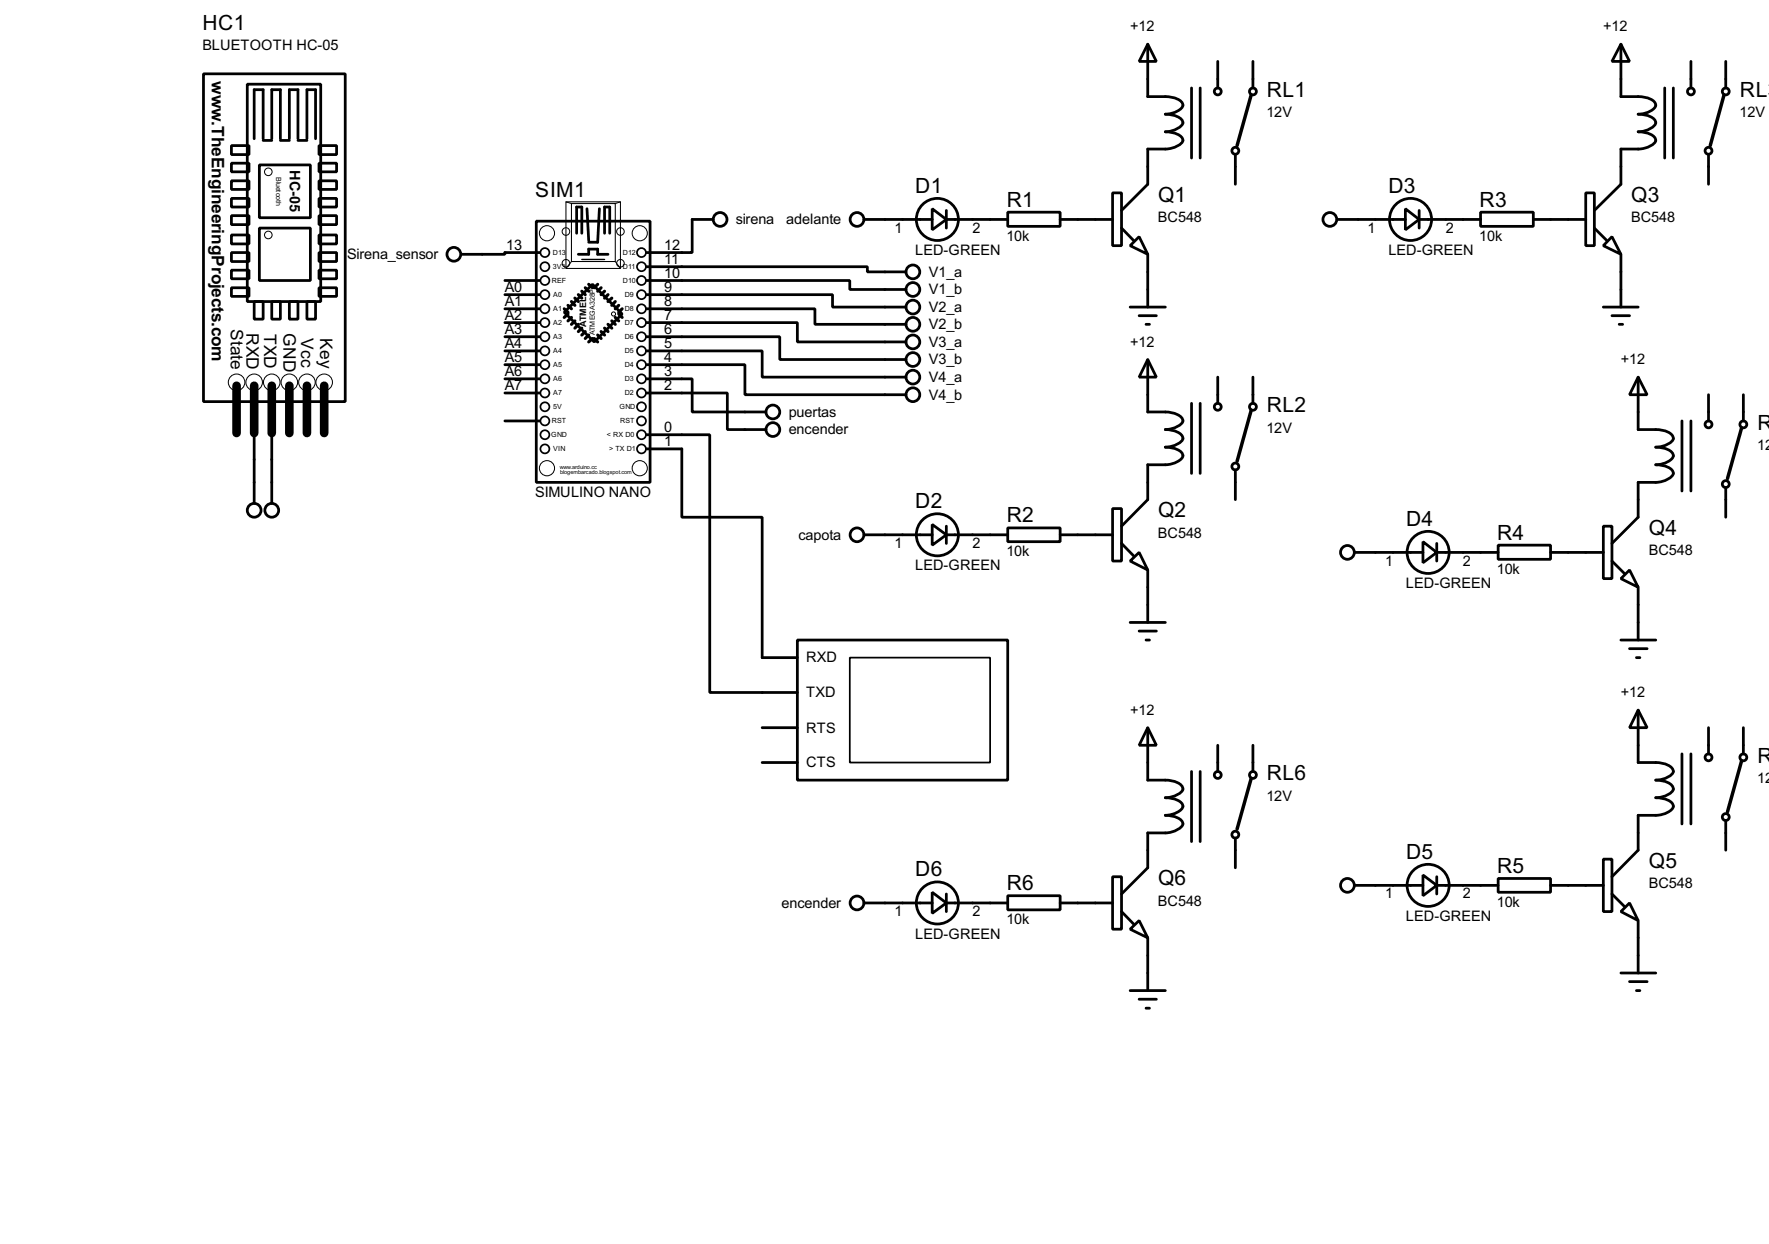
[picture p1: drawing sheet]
<svg xmlns="http://www.w3.org/2000/svg" width="256mm" height="180mm" viewBox="0 0 256 180" stroke-linecap="round" stroke-linejoin="round" font-family="sans-serif">
<g fill="none" stroke="#000" stroke-width=".4">
<path d="M29.5 10.7h20.6v47.5h-20.6zM35.9 12.2h10.6v31.5h-10.6zM166.4 6.4l1.3 2.5h-2.5zM166.4 6.4v7.6a8.7 8.7 0 0 1 4.3 .3 .88 .88 0 0 1 .7 1.2 3.2 3.2 0 0 1-2.4 1.1 3.3 3.3 0 0 1 2.4 .8l.1 .4a2.76 2.76 0 0 1-2.5 1.3 3.3 3.3 0 0 1 2.4 .9l.1 .4a2.75 2.75 0 0 1-2.5 1.2h-2.6v5.1l-3.8 3.8M172.8 12.8v10.1M174 12.8v10.1M176.6 8.9v3.9M181.7 8.9v3.9M235 6.4l1.3 2.5h-2.6zM235 6.4v7.6a8.6 8.6 0 0 1 4.3 .3 .88 .88 0 0 1 .7 1.2 3.1 3.1 0 0 1-2.5 1.1 3.2 3.2 0 0 1 2.5 .8 .89 .89 0 0 1-.7 1.2l-1.2 .4-.6 .1a3.2 3.2 0 0 1 2.5 .9 .86 .86 0 0 1-.7 1.2l-1.2 .3-3.1 .1v5.1l-3.8 3.8M241.4 12.8v10.1M242.6 12.8v10.1"/>
<path d="M245.2 8.9v3.9M250.2 8.9v3.9M33.6 21.1h2.5v1.3h-2.5zM33.6 23.7h2.5v1.2h-2.5zM33.6 26.2h2.5v1.3h-2.5zM33.6 28.8h2.5v1.2h-2.5zM33.6 31.3h2.5v1.3h-2.5zM33.6 34.1h2.5v1.3h-2.5zM33.6 36.6h2.5v1.3h-2.5zM33.6 39.2h2.5v1.2h-2.5zM36.9 20.1v-7.1h1.3v7.1M37.6 23.9h7.4v7.7h-7.4z"/>
<path d="M37.6 33.1h7.4v7.6h-7.4zM38.2 20.4h1.2M39.4 20.1v-7.1h1.3v7.1M40.7 20.4h1.3M42 20.1v-7.1h1.2v7.1M43.2 20.4h1.3M44.5 20.1v-7.1h1.3v7.1M46.3 21.1h2.5v1.3h-2.5zM46.3 23.7h2.5v1.2h-2.5zM46.3 26.2h2.5v1.3h-2.5zM46.3 28.8h2.5v1.2h-2.5zM46.3 31.3h2.5v1.3h-2.5z"/>
<path d="M46.3 34.1h2.5v1.3h-2.5zM46.3 36.6h2.5v1.3h-2.5zM46.3 39.2h2.5v1.2h-2.5zM77.8 32.1h16.5v37.8h-16.5zM78.3 36.6h-5.1v.3h-6.3M83.6 33.8v-3.8h.8v3.8M83.9 36.9h1.5v-.8h1.3v.8h1.5M85.1 30.3l.3 4.6M86.9 30.3l-.2 4.8h-1.3M87.7 33.8v-3.8h.7v3.8M93.8 38.7h32v.7h5.6M103.4 31.8h-3v4.8h-6.6"/>
<path d="M125.3 31.8h9.9M135.2 30.3l2 1.5-2 1.5zM137.2 31.8h8.9M137.2 30.5v2.6M146.1 30.8h7.6v2h-7.6zM153.7 31.8h7.6M161.3 28h1.3v7.6h-1.3zM162.6 33.1l1.8 1.8M163.9 35.6l1.3-1.3 1.2 2.6zM166.4 36.9v7.6M179.1 22.4v4.3M193.9 31.8h9.9"/>
<path d="M203.8 30.3l2 1.5-2 1.5zM205.8 31.8h8.9M205.8 30.5v2.6M214.7 30.8h7.6v2h-7.6zM222.3 31.8h7.6M229.9 28h1.3v7.6h-1.3zM231.2 33.1l1.8 1.8M233.7 34.3l1.3 2.6-2.5-1.3zM235 36.9v7.6M247.7 22.4v4.3M33.6 41.7h2.5v1.3h-2.5zM36.9 43.7h1.3v2.6h-1.3z"/>
<path d="M39.4 43.7h1.3v2.6h-1.3zM42 43.7h1.2v2.6h-1.2zM44.5 43.7h1.3v2.6h-1.3zM46.3 41.7h2.5v1.3h-2.5zM73.2 57h5.1M73.2 54.9h5.1M73.2 52.9h5.1M73.2 50.9h5.1M73.2 48.8h5.1M73.2 46.8h5.1M73.2 44.8h5.1M73.2 42.7h5.1"/>
<path d="M73.2 40.7h5.1M81.8 45.3l4.1-4.1 4.3 4.3-4 4.1zM93.8 57h11.7v5.3h5.6M93.8 54.9h6.6v4.8h10.7M93.8 52.9h14.2v4.3h23.4M93.8 50.9h16.7v3.8h20.9M93.8 48.8h19.3v3.3h18.3M93.8 46.8h21.8v2.8h15.8M93.8 44.8h24.4v2.2h13.2M93.8 42.7h26.9v1.8h10.7M93.8 40.7h29.4v1.3h8.2M163.9 44.5h5.1"/>
<path d="M165.2 45.8h2.5M166.2 47h.5M166.4 52.1l1.3 2.6h-2.5zM166.4 52.1v7.6a8.1 8.1 0 0 1 4.3 .4 .9 .9 0 0 1 .7 1.2 3.3 3.3 0 0 1-2.4 1 3.2 3.2 0 0 1 2.4 .9l.1 .4a2.75 2.75 0 0 1-2.5 1.2 3.3 3.3 0 0 1 2.4 .9 .9 .9 0 0 1-.7 1.2l-1.1 .4-3.2 .1v5l-3.8 3.9M172.8 58.5v10.1M174 58.5v10.1M176.6 54.7v3.8M181.7 54.7v3.8M232.5 44.5h5M233.7 45.8h2.6M234.8 47h.5M237.5 54.7l1.3 2.5h-2.5z"/>
<path d="M237.5 54.7v7.6a8.5 8.5 0 0 1 4.3 .3 .91 .91 0 0 1 .7 1.2 3.2 3.2 0 0 1-2.4 1 3.2 3.2 0 0 1 2.4 .9 .9 .9 0 0 1-.7 1.2l-1.1 .4-.6 .1a3.2 3.2 0 0 1 2.4 .8 .89 .89 0 0 1-.7 1.2l-1.1 .4-3.2 .1v5.1l-3.8 3.8M247.7 57.2v3.8M252.8 57.2v3.8M36.9 61.5v11.5M39.4 61.5v11.5M73.2 61h5.1M93.8 65.1h5.1v9.9h11.6v20.3h5.1M93.8 63h9.1v37.4h12.7M125.3 77.5h9.9M135.2 76l2 1.5-2 1.5zM137.2 77.5h8.9M137.2 76.3v2.5"/>
<path d="M146.1 76.5h7.6v2h-7.6zM153.7 77.5h7.6M161.3 73.7h1.3v7.6h-1.3zM162.6 78.8l1.8 1.8M179.1 68.1v4.3M206.3 78.5l2 1.6-2 1.5zM208.3 78.8v2.5M217.2 79h7.6v2.1h-7.6zM232.5 76.3h1.2v7.6h-1.2zM243.9 61v10.2M245.2 61v10.2M250.2 70.7v4.3"/>
<path d="M115.6 92.8h30.5v20.3h-30.5zM163.9 81.3l1.3-1.2 1.2 2.5zM163.9 90.2h5.1M165.2 91.5h2.5M166.2 92.8h.5M166.4 82.6v7.6M196.4 80.1h9.9M208.3 80.1h8.9M224.8 80.1h7.7M233.7 81.3l1.8 1.8M235 83.9l1.3-1.3 1.2 2.5zM235 92.8h5.1"/>
<path d="M236.3 94h2.5M237.3 95.3h.5M237.5 85.1v7.7M110.5 110.5h5.1M110.5 105.5h5.1M166.4 105.5l1.3 2.5h-2.5zM166.4 105.5v7.6a8.5 8.5 0 0 1 4.3 .3 .91 .91 0 0 1 .7 1.2 3.3 3.3 0 0 1-2.4 1 3.3 3.3 0 0 1 2.4 .9 .9 .9 0 0 1-.7 1.2l-1.1 .4-.6 .1a3.3 3.3 0 0 1 2.4 .8l.1 .4a2.76 2.76 0 0 1-2.5 1.3h-2.6v5.1l-3.8 3.8M172.8 111.8v10.2M174 111.8v10.2M176.6 108v3.8M181.7 108v3.8M237.5 102.9l1.3 2.6h-2.5z"/>
<path d="M237.5 102.9v7.6a8.2 8.2 0 0 1 4.3 .4 .9 .9 0 0 1 .7 1.2 3.2 3.2 0 0 1-2.4 1 3.1 3.1 0 0 1 2.4 .9 .88 .88 0 0 1-.7 1.2l-1.1 .3-.6 .1a3.2 3.2 0 0 1 2.4 .9 .9 .9 0 0 1-.7 1.2l-1.1 .4-3.2 .1v5l-3.8 3.9M243.9 109.3v10.1M245.2 109.3v10.1M247.7 105.5v3.8M250.2 118.9v4.3M252.8 105.5v3.8M125.3 130.9h9.9M135.2 129.3l2 1.6-2 1.5zM137.2 130.9h8.9M137.2 129.6v2.5M146.1 129.8h7.6v2.1h-7.6zM153.7 130.9h7.6"/>
<path d="M161.3 127.1h1.3v7.6h-1.3zM162.6 132.1l1.8 1.8M163.9 134.7l1.3-1.3 1.2 2.5zM166.4 135.9v7.7M179.1 121.5v4.3M196.4 128.3h9.9M206.3 126.8l2 1.5-2 1.5zM208.3 128.3h8.9M208.3 127.1v2.5M217.2 127.3h7.6v2h-7.6zM224.8 128.3h7.7M232.5 124.5h1.2v7.6h-1.2z"/>
<path d="M233.7 129.6l1.8 1.8M235 132.1l1.3-1.2 1.2 2.5zM237.5 133.4v7.6M163.9 143.6h5.1M165.2 144.8h2.5M166.2 146.1h.5M235 141h5.1M236.3 142.3h2.5M237.3 143.6h.5"/>
<circle cx="176.5" cy="13.3" r=".5"/>
<circle cx="181.6" cy="13.3" r=".5"/>
<circle cx="245.1" cy="13.3" r=".5"/>
<circle cx="250.2" cy="13.3" r=".5"/>
<circle cx="65.8" cy="36.9" r="1"/>
<circle cx="104.4" cy="31.8" r="1"/>
<circle cx="124.2" cy="31.8" r="1"/>
<circle cx="132.3" cy="39.4" r="1"/>
<circle cx="135.9" cy="31.8" r="3.1"/>
<circle cx="179.1" cy="21.9" r=".5"/>
<circle cx="192.8" cy="31.8" r="1"/>
<circle cx="204.5" cy="31.8" r="3.1"/>
<circle cx="247.7" cy="21.9" r=".5"/>
<circle cx="112" cy="59.7" r="1"/>
<circle cx="132.3" cy="49.6" r="1"/>
<circle cx="132.3" cy="42" r="1"/>
<circle cx="132.3" cy="44.5" r="1"/>
<circle cx="132.3" cy="47" r="1"/>
<circle cx="132.3" cy="54.7" r="1"/>
<circle cx="132.3" cy="57.2" r="1"/>
<circle cx="132.3" cy="52.1" r="1"/>
<circle cx="176.5" cy="59" r=".5"/>
<circle cx="181.6" cy="59" r=".5"/>
<circle cx="36.8" cy="74" r="1"/>
<circle cx="39.4" cy="74" r="1"/>
<circle cx="112" cy="62.3" r="1"/>
<circle cx="124.2" cy="77.5" r="1"/>
<circle cx="135.9" cy="77.5" r="3.1"/>
<circle cx="179.1" cy="67.6" r=".5"/>
<circle cx="247.7" cy="61.5" r=".5"/>
<circle cx="250.2" cy="70.2" r=".5"/>
<circle cx="252.7" cy="61.5" r=".5"/>
<circle cx="195.3" cy="80.1" r="1"/>
<circle cx="207" cy="80.1" r="3.1"/>
<circle cx="176.5" cy="112.3" r=".5"/>
<circle cx="181.6" cy="112.3" r=".5"/>
<circle cx="247.7" cy="109.8" r=".5"/>
<circle cx="250.2" cy="118.4" r=".5"/>
<circle cx="252.7" cy="109.8" r=".5"/>
<circle cx="124.2" cy="130.9" r="1"/>
<circle cx="135.9" cy="130.9" r="3.1"/>
<circle cx="179.1" cy="121" r=".5"/>
<circle cx="195.3" cy="128.3" r="1"/>
<circle cx="207" cy="128.3" r="3.1"/>
</g>
<g fill="none" stroke="#000" stroke-width=".14">
<path d="M82.1 29.3l.8 .2M82.9 37.9l-.8 1M89.2 37.9l.8 1M90 29.3l-.8 .2"/>
<circle cx="38.9" cy="24.9" r=".55"/>
<circle cx="38.9" cy="34.1" r=".55"/>
<circle cx="79.3" cy="33.8" r="1.1"/>
<circle cx="82" cy="33.6" r=".55"/>
<circle cx="82" cy="38.2" r=".55"/>
<circle cx="89.9" cy="33.6" r=".55"/>
<circle cx="89.9" cy="38.2" r=".55"/>
<circle cx="92.7" cy="33.8" r="1.1"/>
<circle cx="34.3" cy="55.4" r="1.2"/>
<circle cx="36.8" cy="55.4" r="1.2"/>
<circle cx="39.4" cy="55.4" r="1.2"/>
<circle cx="41.9" cy="55.4" r="1.2"/>
<circle cx="44.5" cy="55.4" r="1.2"/>
<circle cx="47" cy="55.4" r="1.2"/>
<circle cx="88.9" cy="45.5" r=".3"/>
<circle cx="79.3" cy="67.9" r="1.1"/>
<circle cx="92.7" cy="67.9" r="1.1"/>
</g>
<path d="M82.1 29.3h7.9v9.6h-7.9zM82.9 29.5h6.3v8.4h-6.3z" fill="none" stroke="#000" stroke-width=".15"/>
<path d="M84.4 37.6h3.3" fill="none" stroke="#000" stroke-width=".2"/>
<g fill="none" stroke="#000" stroke-width=".45">
<path d="M81.8 44.8l.6 .5M82.4 45.5l-.6 .5M82.4 44.3l.5 .5M82.9 46l-.5 .5M82.9 43.7l.5 .6M83.4 46.5l-.5 .5M83.4 43.2l.5 .5M83.9 47l-.5 .6M83.9 42.7l.5 .5M84.4 47.6l-.5 .5M84.4 42.2l.5 .5M84.9 48.1l-.5 .5"/>
<path d="M84.9 41.7l.5 .5M85.4 48.6l-.5 .5M85.4 41.2l.5 .5M85.9 49.1l-.5 .5M86.2 49.1l.5 .5M86.7 41.2l-.5 .5M86.7 48.6l.5 .5M87.2 41.7l-.5 .5M87.2 48.1l.5 .5M87.7 42.2l-.5 .5M87.7 47.6l.5 .5M88.2 42.7l-.5 .5"/>
<path d="M88.2 47l.5 .6M88.7 43.2l-.5 .5M88.7 46.5l.5 .5M89.2 43.7l-.5 .6M89.2 46l.5 .5M89.7 44.3l-.5 .5M89.7 45.5l.5 .5M90.2 44.8l-.5 .5"/>
</g>
<g fill="none" stroke="#000" stroke-width=".25">
<path d="M123.2 95.3h20.4v15.2h-20.4z"/>
<circle cx="79" cy="36.6" r=".65"/>
<circle cx="79" cy="38.7" r=".65"/>
<circle cx="93" cy="38.7" r=".65"/>
<circle cx="93" cy="36.6" r=".65"/>
<circle cx="79" cy="42.7" r=".65"/>
<circle cx="79" cy="48.8" r=".65"/>
<circle cx="79" cy="52.9" r=".65"/>
<circle cx="79" cy="54.9" r=".65"/>
<circle cx="79" cy="57" r=".65"/>
<circle cx="79" cy="40.7" r=".65"/>
<circle cx="79" cy="50.9" r=".65"/>
<circle cx="79" cy="44.8" r=".65"/>
<circle cx="79" cy="59" r=".65"/>
<circle cx="79" cy="46.8" r=".65"/>
<circle cx="93" cy="48.8" r=".65"/>
<circle cx="93" cy="46.8" r=".65"/>
<circle cx="93" cy="54.9" r=".65"/>
<circle cx="93" cy="40.7" r=".65"/>
<circle cx="93" cy="50.9" r=".65"/>
<circle cx="93" cy="52.9" r=".65"/>
<circle cx="93" cy="57" r=".65"/>
<circle cx="93" cy="42.7" r=".65"/>
<circle cx="93" cy="44.8" r=".65"/>
<circle cx="93" cy="59" r=".65"/>
<circle cx="79" cy="61" r=".65"/>
<circle cx="79" cy="65.1" r=".65"/>
<circle cx="79" cy="63" r=".65"/>
<circle cx="93" cy="63" r=".65"/>
<circle cx="93" cy="65.1" r=".65"/>
<circle cx="93" cy="61" r=".65"/>
</g>
<path d="M34.3 55.9v6.9M36.9 55.9v6.9M39.4 55.9v6.9M42 55.9v6.9M44.5 55.9v6.9M47 55.9v6.9" fill="none" stroke="#000" stroke-width="1.3"/>
<path d="M181.4 13.8l-2 7.3M250 13.8l-2 7.3M181.4 59.5l-2 7.4M252.5 62l-2 7.4M181.4 112.8l-2 7.4M252.5 110.3l-2 7.4" fill="none" stroke="#000" stroke-width=".5"/>
<g font-size="3.4">
<text x="29.4" y="4.4">HC1</text>
<text x="183.7" y="14">RL1</text>
<text x="252.3" y="14">RL3</text>
<text x="77.6" y="28.6">SIM1</text>
<text x="132.7" y="27.9">D1</text>
<text x="146" y="30">R1</text>
<text x="167.9" y="29.3">Q1</text>
<text x="201.3" y="27.9">D3</text>
<text x="214.5" y="30">R3</text>
<text x="236.5" y="29.3">Q3</text>
<text x="183.7" y="59.8">RL2</text>
<text x="254.8" y="62.3">R</text>
<text x="132.7" y="73.7">D2</text>
<text x="146" y="75.7">R2</text>
<text x="167.9" y="75">Q2</text>
<text x="203.9" y="76.2">D4</text>
<text x="239.1" y="77.5">Q4</text>
<text x="217.1" y="78.2">R4</text>
<text x="183.7" y="113.1">RL6</text>
<text x="254.8" y="110.6">R</text>
<text x="203.9" y="124.5">D5</text>
<text x="239.1" y="125.8">Q5</text>
<text x="132.7" y="127">D6</text>
<text x="146" y="129">R6</text>
<text x="167.9" y="128.3">Q6</text>
<text x="217.1" y="126.5">R5</text>
</g>
<g font-size="2.8">
<text x="30.7" y="11.7" transform="rotate(90 30.7 11.7)">www.TheEngineeringProjects.com</text>
<text x="33.5" y="47.7" transform="rotate(90 33.5 47.7)">State</text>
<text x="35.8" y="48.2" transform="rotate(90 35.8 48.2)">RXD</text>
<text x="38.3" y="48.3" transform="rotate(90 38.3 48.3)">TXD</text>
<text x="41.1" y="48.3" transform="rotate(90 41.1 48.3)">GND</text>
<text x="43.7" y="49" transform="rotate(90 43.7 49)">Vcc</text>
<text x="46.4" y="49" transform="rotate(90 46.4 49)">Key</text>
</g>
<g font-size="2.4">
<text x="163.9" y="4.6">+12</text>
<text x="232.5" y="4.6">+12</text>
<text x="29.3" y="7.3">BLUETOOTH HC-05</text>
<text x="183.6" y="16.9">12V</text>
<text x="252.2" y="16.9">12V</text>
<text x="42" y="24.7" transform="rotate(90 42 24.7)">HC-05</text>
<text x="106.7" y="32.5">sirena</text>
<text x="114" y="32.5">adelante</text>
<text x="129.7" y="33.7">1</text>
<text x="141" y="33.7">2</text>
<text x="145.9" y="34.9">10k</text>
<text x="167.9" y="32.2">BC548</text>
<text x="198.3" y="33.7">1</text>
<text x="209.6" y="33.7">2</text>
<text x="214.5" y="34.9">10k</text>
<text x="236.5" y="32.2">BC548</text>
<text x="50.3" y="37.6">Sirena_sensor</text>
<text x="73.4" y="36.2">13</text>
<text x="96.3" y="40.2">10</text>
<text x="96.3" y="38.3">11</text>
<text x="96.3" y="36.2">12</text>
<text x="132.7" y="37">LED-GREEN</text>
<text x="134.7" y="40.1">V1_a</text>
<text x="201.3" y="37">LED-GREEN</text>
<text x="73.2" y="46.4">A2</text>
<text x="73.2" y="44.4">A1</text>
<text x="73.2" y="42.3">A0</text>
<text x="96.3" y="46.4">7</text>
<text x="96.3" y="44.4">8</text>
<text x="96.3" y="42.3">9</text>
<text x="134.7" y="47.7">V2_b</text>
<text x="134.7" y="45.2">V2_a</text>
<text x="134.7" y="42.7">V1_b</text>
<text x="73.2" y="52.5">A5</text>
<text x="73.2" y="50.4">A4</text>
<text x="73.2" y="48.4">A3</text>
<text x="96.3" y="52.5">4</text>
<text x="96.3" y="50.4">5</text>
<text x="96.3" y="48.4">6</text>
<text x="134.7" y="52.8">V3_b</text>
<text x="134.7" y="50.3">V3_a</text>
<text x="163.9" y="50.3">+12</text>
<text x="235" y="52.8">+12</text>
<text x="73.2" y="54.5">A6</text>
<text x="73.2" y="56.6">A7</text>
<text x="96.3" y="56.6">2</text>
<text x="96.3" y="54.5">3</text>
<text x="134.7" y="57.9">V4_b</text>
<text x="134.7" y="55.4">V4_a</text>
<text x="96.3" y="62.6">0</text>
<text x="96.3" y="64.7">1</text>
<text x="114.4" y="63">encender</text>
<text x="114.4" y="60.4">puertas</text>
<text x="183.6" y="62.7">12V</text>
<text x="254.8" y="65.3">12</text>
<text x="77.6" y="72">SIMULINO NANO</text>
<text x="167.9" y="78">BC548</text>
<text x="115.8" y="78.2">capota</text>
<text x="129.7" y="79.4">1</text>
<text x="132.7" y="82.7">LED-GREEN</text>
<text x="141" y="79.4">2</text>
<text x="145.9" y="80.6">10k</text>
<text x="200.8" y="82">1</text>
<text x="212.1" y="82">2</text>
<text x="217" y="83.2">10k</text>
<text x="239" y="80.4">BC548</text>
<text x="203.8" y="85.2">LED-GREEN</text>
<text x="116.9" y="96">RXD</text>
<text x="116.9" y="101.1">TXD</text>
<text x="235" y="101.1">+12</text>
<text x="116.9" y="106.2">RTS</text>
<text x="163.9" y="103.6">+12</text>
<text x="116.9" y="111.2">CTS</text>
<text x="254.8" y="113.5">12</text>
<text x="183.6" y="116.1">12V</text>
<text x="113.3" y="131.6">encender</text>
<text x="167.9" y="131.3">BC548</text>
<text x="200.8" y="130.2">1</text>
<text x="212.1" y="130.2">2</text>
<text x="217" y="131.4">10k</text>
<text x="239" y="128.8">BC548</text>
<text x="129.7" y="132.8">1</text>
<text x="132.7" y="136">LED-GREEN</text>
<text x="141" y="132.8">2</text>
<text x="145.9" y="134">10k</text>
<text x="203.8" y="133.5">LED-GREEN</text>
</g>
<text font-size="1.5" x="85" y="47.4" transform="rotate(-90 85 47.4)">ATMEL</text>
<g font-size="1.2">
<text x="40.1" y="25.7" transform="rotate(90 40.1 25.7)">Bluetooth</text>
<text x="80" y="41">REF</text>
<text x="80.2" y="39">3V3</text>
<text x="80.2" y="37">D13</text>
<text x="90.3" y="37">D12</text>
<text x="90.3" y="39">D11</text>
<text x="90.3" y="41">D10</text>
<text x="80.2" y="47.1">A2</text>
<text x="80.2" y="45.1">A1</text>
<text x="80.2" y="43">A0</text>
<text x="90.6" y="43">D9</text>
<text x="90.6" y="45.1">D8</text>
<text x="90.6" y="47.1">D7</text>
<text x="80.2" y="53.2">A5</text>
<text x="80.2" y="51.2">A4</text>
<text x="80.2" y="49.2">A3</text>
<text x="86.3" y="48.6" transform="rotate(-90 86.3 48.6)">ATMEGA328P</text>
<text x="90.6" y="49.2">D6</text>
<text x="90.6" y="51.2">D5</text>
<text x="90.6" y="53.2">D4</text>
<text x="80.2" y="59.3">5V</text>
<text x="80.2" y="57.3">A7</text>
<text x="80.2" y="55.3">A6</text>
<text x="89.8" y="59.3">GND</text>
<text x="90.6" y="55.3">D3</text>
<text x="90.6" y="57.3">D2</text>
<text x="79.9" y="63.4">GND</text>
<text x="80" y="61.4">RST</text>
<text x="80.2" y="65.4">VIN</text>
<text x="88" y="63.4">&lt; RX D0</text>
<text x="88.3" y="65.4">&gt; TX D1</text>
<text x="89.9" y="61.4">RST</text>
</g>
<g font-size=".9">
<text x="81.2" y="67.9">www.arduino.cc</text>
<text x="81.2" y="68.7">blogembarcado.blogspot.com</text>
</g>
</svg>
